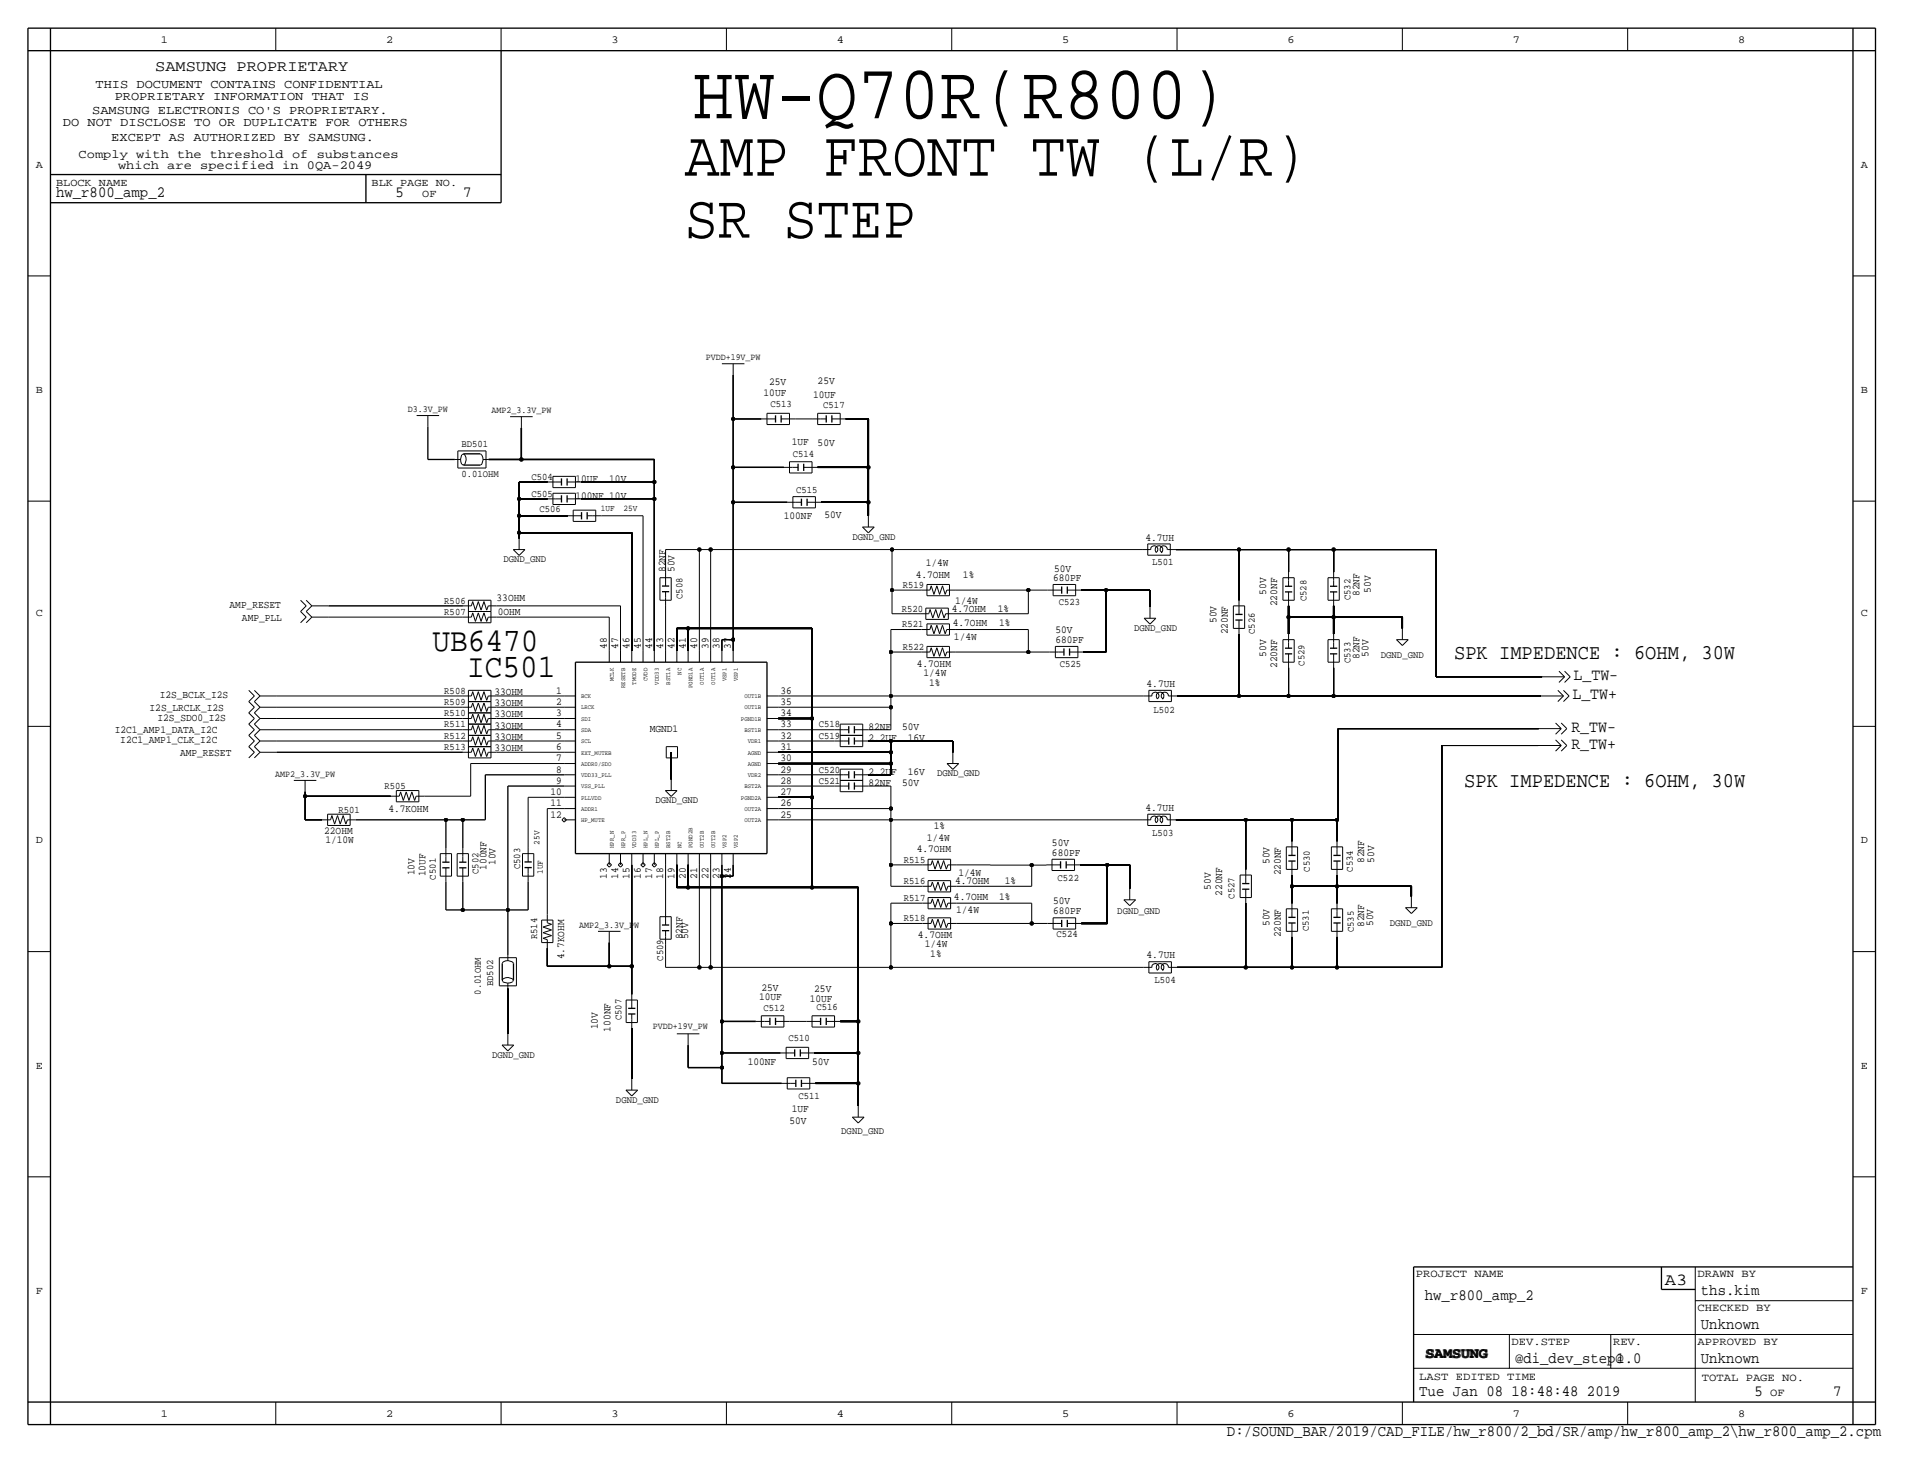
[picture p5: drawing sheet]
<svg xmlns="http://www.w3.org/2000/svg" width="433mm" height="330mm" viewBox="0 0 433 330" stroke-linecap="round" stroke-linejoin="round" font-family="sans-serif">
<!-- layer: Nets -->
<g fill="none" stroke="#000" stroke-width=".3">
<path d="M96.5 96.3v7.3zM117.6 96.5v7.1zM165.3 94.5h6.4zM165.3 84.6v9.9zM165.3 94.5v10.9zM190.7 94.5h5.1zM195.8 94.5v10.9zM96.5 103.6h6.1zM110.2 103.6h7.4zM117 108.7h6.4zM117 108.7v3.8zM117 112.5h6.4z"/>
<path d="M117 112.5v3.8zM117 116.3h11zM117 116.3v3.8zM117.6 103.6h29.9zM131 112.5h16.5zM131 108.7h16.5zM147.5 112.5v34.3zM147.5 108.7v3.8zM147.5 103.6v5.1zM165.3 105.4h11.4zM165.3 105.4v7.9zM165.3 113.3h12.2z"/>
<path d="M165.3 113.3v31zM184.4 105.4h11.4zM185.1 113.3h10.7zM195.8 113.3v3zM195.8 105.4v7.9zM117 120.1v1.3zM117 120.1h25.4zM142.4 120.1v26.7zM243.8 133.1h5.6zM249.4 133.1v14zM249.4 133.1h9.9zM259.3 133.1v3.8z"/>
<path d="M290.5 139.2v3.8zM290.5 136.7v2.5zM290.5 139.2h10.2zM300.7 139.2v3.8zM300.7 136.7v2.5zM300.7 139.2h15.5zM316.2 139.2v2.5zM152.6 141.7v5.1zM152.6 141.7h2.5zM155.1 141.7v5.1zM155.1 141.7h28zM162.8 144.3v2.5z"/>
<path d="M162.8 144.3h2.5zM165.3 144.3v2.5zM183.1 141.7v20.4zM244.3 147.1h5.1zM68.8 178.6v1zM68.8 179.6h19.3zM68.8 179.6v5.3zM109.4 174.8h17.8zM109.4 174.8v10.1zM114.5 177.3h12.7zM114.5 177.3v27.9zM151.3 169.7v6.1z"/>
<path d="M175.5 179.8h7.6zM175.5 162.1h7.6zM175.5 169.7h25.4zM175.5 172.2h25.4zM183.1 179.8v20.4zM183.1 162.1v17.7zM195.8 174.8h5.1zM195.8 167.1h5.1zM200.9 167.1h13.9zM200.9 167.1v2.6zM200.9 172.2v2.6zM200.9 169.7v2.5z"/>
<path d="M214.8 167.1v2.6zM68.8 184.9h3.8zM80.2 184.9h20.3zM100.5 198.9v6.3zM100.5 184.9v6.4zM100.5 184.9h3.8zM104.3 198.9v6.3zM104.3 184.9v6.4zM104.3 184.9h5.1zM119.1 198.9v6.3zM142.4 195.1v22.8zM152.6 195.1v5.1z"/>
<path d="M155.1 195.1v5.1zM162.8 197.6v32.8zM162.8 195.1v2.5zM162.8 197.6h2.5zM165.3 195.1v2.5zM243.5 195.1h6.1zM249.6 195.1v13.2zM249.6 195.1h5.1zM254.7 195.1v5.3zM291.3 199.9v3.8zM291.3 197.4v2.5zM291.3 199.9h10.1z"/>
<path d="M301.4 199.9v3.8zM301.4 197.4v2.5zM301.4 199.9h16.8zM318.2 199.9v2.3zM100.5 205.2h3.8zM104.3 205.2h10.2zM114.5 205.2v10.2zM114.5 205.2h4.6zM123.4 213.9v4zM123.4 217.9h14zM137.4 212.6v5.3zM137.4 217.9h5z"/>
<path d="M142.4 217.9v6.4zM152.6 200.2h2.5zM155.1 200.2h28zM183.1 200.2h10.4zM193.5 200.2v30.2zM243.8 208.3h5.8zM114.5 223v10.2zM142.4 231.9v11.4zM155.1 235.7v5.1zM162.8 237.5v3.3zM162.8 237.5h13.2zM162.8 230.4v7.1z"/>
<path d="M162.8 230.4h7.6zM183.6 237.5h9.9zM189.4 230.4h4.1zM193.5 237.5v6.8zM193.5 230.4v7.1zM155.1 240.8h7.7zM162.8 244.3h13.4zM162.8 240.8v3.5zM183.8 244.3h9.7zM193.5 244.3v5.1z"/>
</g>
<g fill="none" stroke="#000" stroke-width=".23">
<path d="M179.3 94.5h3.8zM135.6 116.3h9.4zM145 116.3v30.5zM74.1 136.7h30.2zM74.1 139.2h30.2zM112 136.7h27.9zM112 139.2h25.4zM137.4 139.2v7.6zM139.9 136.7v10.1zM150.1 124v5zM150.1 124h7.6zM150.1 136.7v10.1z"/>
<path d="M157.7 124v22.8zM157.7 124h2.5zM160.2 124v22.8zM160.2 124h40.9zM201.1 124h56.4zM201.1 124v9.1zM201.1 133.1h6.6zM201.1 133.1v5.3zM201.1 138.4h6.4zM215.1 138.4h16.8zM215.3 133.1h16.6zM231.9 133.1v5.3z"/>
<path d="M231.9 133.1h4.3zM265.1 124h14.2zM279.3 124v11.4zM279.3 124h11.2zM290.5 124v5zM290.5 124h10.2zM300.7 124v5zM300.7 124h23.1zM323.8 124v28.7zM62.4 159.5h41.9zM62.4 157h41.9zM112 157h15.2z"/>
<path d="M112 159.5h15.2zM175.5 157h25.4zM175.5 159.5h25.4zM200.9 142h6.8zM200.9 142v5.1zM200.9 147.1h6.8zM200.9 147.1v9.9zM200.9 157h56.9zM200.9 159.5v5.1zM200.9 157v2.5zM214.4 147.1h.1M215.3 147.1h16.6z"/>
<path d="M215.3 142h16.6zM231.9 147.1h4.8zM231.9 142v5.1zM265.4 157h13.9zM279.3 143v14zM279.3 157h11.2zM290.5 150.6v6.4zM290.5 157h10.2zM300.7 150.6v6.4zM300.7 157h46.7zM323.8 152.7h23.9zM62.4 169.7h41.9z"/>
<path d="M62.4 167.1h41.9zM62.4 164.6h41.9zM62.4 162.1h41.9zM95.7 179.6h10.4zM106.1 172.2v7.4zM106.1 172.2h21.1zM112 169.7h15.2zM112 162.1h15.2zM112 164.6h15.2zM112 167.1h15.2zM119.1 179.8v11.5zM119.1 179.8h8.1z"/>
<path d="M175.5 167.1h12.7zM175.5 174.8h12.7zM175.5 177.3h12.7zM175.5 164.6h12.7zM195.8 177.3h5.1zM195.8 164.6h5.1zM200.9 177.3v5.1zM301.7 164.3h45.2zM301.7 164.3v20.6zM325.1 168.1h21.8zM325.1 168.1v50.1zM123.4 182.4v23.8z"/>
<path d="M123.4 182.4h3.8zM150.1 195.1v10.4zM157.7 195.1v23.1zM160.2 195.1v23.1zM175.5 182.4h25.4zM175.5 184.9h25.4zM200.9 182.4v2.5zM200.9 184.9h56.6zM200.9 184.9v10.2zM200.9 195.1h7.1zM200.9 195.1v4.8zM200.9 199.9h7.1z"/>
<path d="M215.6 199.9h17zM215.6 195.1h7.7zM223.3 195.1h.1M223.3 195.1h9.3zM232.6 195.1v4.8zM232.6 195.1h3.3zM235.9 195.1h.1M265.1 184.9h15.8zM280.9 184.9v11.2zM280.9 184.9h10.4zM291.3 184.9v4.8zM291.3 184.9h10.1z"/>
<path d="M301.4 184.9h.3zM301.4 184.9v4.8zM150.1 213.1v5.1zM150.1 218.2h7.6zM157.7 218.2h2.5zM160.2 218.2h40.7zM200.9 218.2h56.9zM200.9 208.3v9.9zM200.9 208.3h7.1zM200.9 203.7v4.6zM200.9 203.7h7.1zM215.6 203.7h17z"/>
<path d="M215.6 208.3h17zM232.6 203.7v4.6zM232.6 208.3h3.6zM265.4 218.2h15.5zM280.9 218.2h10.4zM280.9 203.7v14.5zM291.3 211.3v6.9zM291.3 218.2h10.1zM301.4 211.3v6.9zM301.4 218.2h23.7zM178 230.4h3.8z"/>
</g>
<g fill="#000" stroke="#000" stroke-width=".23">
<circle cx="165.3" cy="94.5" r=".41"/>
<circle cx="117" cy="116.3" r=".41"/>
<circle cx="117" cy="112.5" r=".41"/>
<circle cx="117.6" cy="103.6" r=".41"/>
<circle cx="147.5" cy="112.5" r=".41"/>
<circle cx="147.5" cy="108.7" r=".41"/>
<circle cx="165.3" cy="113.3" r=".41"/>
<circle cx="165.3" cy="105.4" r=".41"/>
<circle cx="195.8" cy="105.4" r=".41"/>
<circle cx="195.8" cy="113.3" r=".41"/>
<circle cx="117" cy="120.1" r=".41"/>
<circle cx="157.7" cy="124" r=".41"/>
<circle cx="160.2" cy="124" r=".41"/>
<circle cx="201.1" cy="133.1" r=".41"/>
<circle cx="201.1" cy="124" r=".41"/>
<circle cx="231.9" cy="133.1" r=".41"/>
<circle cx="249.4" cy="133.1" r=".41"/>
<circle cx="279.3" cy="124" r=".41"/>
<circle cx="290.5" cy="139.2" r=".41"/>
<circle cx="290.5" cy="124" r=".41"/>
<circle cx="300.7" cy="139.2" r=".41"/>
<circle cx="300.7" cy="124" r=".41"/>
<circle cx="155.1" cy="141.7" r=".41"/>
<circle cx="165.3" cy="144.3" r=".41"/>
<circle cx="200.9" cy="147.1" r=".41"/>
<circle cx="200.9" cy="159.5" r=".41"/>
<circle cx="200.9" cy="157" r=".41"/>
<circle cx="231.9" cy="147.1" r=".41"/>
<circle cx="279.3" cy="157" r=".41"/>
<circle cx="290.5" cy="157" r=".41"/>
<circle cx="300.7" cy="157" r=".41"/>
<circle cx="68.8" cy="179.6" r=".41"/>
<circle cx="183.1" cy="162.1" r=".41"/>
<circle cx="183.1" cy="179.8" r=".41"/>
<circle cx="200.9" cy="169.7" r=".41"/>
<circle cx="200.9" cy="172.2" r=".41"/>
<circle cx="200.9" cy="167.1" r=".41"/>
<circle cx="100.5" cy="184.9" r=".41"/>
<circle cx="104.3" cy="184.9" r=".41"/>
<circle cx="162.8" cy="197.6" r=".41"/>
<circle cx="200.9" cy="184.9" r=".41"/>
<circle cx="200.9" cy="182.4" r=".41"/>
<circle cx="200.9" cy="195.1" r=".41"/>
<circle cx="232.6" cy="195.1" r=".41"/>
<circle cx="249.6" cy="195.1" r=".41"/>
<circle cx="280.9" cy="184.9" r=".41"/>
<circle cx="291.3" cy="199.9" r=".41"/>
<circle cx="291.3" cy="184.9" r=".41"/>
<circle cx="301.4" cy="184.9" r=".41"/>
<circle cx="301.4" cy="199.9" r=".41"/>
<circle cx="104.3" cy="205.2" r=".41"/>
<circle cx="114.5" cy="205.2" r=".41"/>
<circle cx="137.4" cy="217.9" r=".41"/>
<circle cx="142.4" cy="217.9" r=".41"/>
<circle cx="155.1" cy="200.2" r=".41"/>
<circle cx="157.7" cy="218.2" r=".41"/>
<circle cx="160.2" cy="218.2" r=".41"/>
<circle cx="183.1" cy="200.2" r=".41"/>
<circle cx="200.9" cy="218.2" r=".41"/>
<circle cx="200.9" cy="208.3" r=".41"/>
<circle cx="232.6" cy="208.3" r=".41"/>
<circle cx="280.9" cy="218.2" r=".41"/>
<circle cx="291.3" cy="218.2" r=".41"/>
<circle cx="301.4" cy="218.2" r=".41"/>
<circle cx="162.8" cy="237.5" r=".41"/>
<circle cx="162.8" cy="230.4" r=".41"/>
<circle cx="193.5" cy="230.4" r=".41"/>
<circle cx="193.5" cy="237.5" r=".41"/>
<circle cx="162.8" cy="240.8" r=".41"/>
<circle cx="193.5" cy="244.3" r=".41"/>
</g>
<!-- layer: Components -->
<g fill="none" stroke="#000" stroke-width=".23">
<path d="M93.9 93.7h5.1zM96.5 93.7v2.6zM115 94h5.1zM117.6 94v2.5zM162.8 82h5zM165.3 82v2.6zM171.7 94.5h1.9zM172.9 93.2h5.1zM172.9 95.8h5.1zM172.9 93.2v2.6zM173.6 94.5h1.3zM176.1 94.5h3.2z"/>
<path d="M178 93.2v2.6zM183.1 94.5h1.9zM184.4 93.2h5zM184.4 95.8h5zM184.4 93.2v2.6zM185 94.5h1.3zM187.6 94.5h3.1zM189.4 93.2v2.6zM102.6 103.6h1.2zM103.2 105.6h6.4zM103.2 101.7h6.4zM103.2 101.7v3.9z"/>
<path d="M104.2 102.6l.3-.2a1.62 1.62 0 0 1 .2 2.4h-.4a1.82 1.82 0 0 1-.1-2.2zM108.3 102.4a1.54 1.54 0 0 1 0 2.5M108.9 103.6h1.3zM109.6 101.7v3.9zM123.4 108.7h1.9zM123.4 112.5h1.9zM124.7 107.4h5zM124.7 110h5zM124.7 107.4v2.6zM124.7 111.3h5zM124.7 113.8h5zM124.7 111.3v2.5z"/>
<path d="M125.3 108.7h1.3zM125.3 112.5h1.3zM127.9 108.7h3.1zM127.9 112.5h3.1zM128 116.3h3.1zM129.2 115.1h5.1zM129.2 115.1v2.5zM129.2 117.6h5.1zM129.7 107.4v2.6zM129.7 111.3v2.5zM132.4 116.3h1.3zM133.7 116.3h1.9z"/>
<path d="M134.3 115.1v2.5zM176.7 105.4h2zM177.5 113.3h1.9zM178 104.1h5.1zM178 106.7h5.1zM178 104.1v2.6zM178.7 105.4h1.2zM178.8 112h5zM178.8 114.6h5zM178.8 112v2.6zM179.4 113.3h1.3zM181.2 105.4h3.2z"/>
<path d="M182 113.3h3.1zM183.1 104.1v2.6zM183.8 112v2.6zM194.5 118.9h2.6zM194.5 118.9l1.3 1.3zM195.8 116.3v2.6zM67.8 135.4l1.2 1.3zM67.8 137.9l1.2 1.3zM69 135.4l1.3 1.3zM69 136.7l-1.2 1.2zM69 137.9l1.3 1.3zM69 139.2l-1.2 1.3z"/>
<path d="M70.3 136.7h3.8zM70.3 136.7l-1.3 1.2zM70.3 139.2h3.8zM70.3 139.2l-1.3 1.3zM104.3 136.7h2zM104.3 139.2h2zM105.6 135.4h5.1zM105.6 137.9h5.1zM105.6 135.4v2.5zM105.6 137.9v2.6zM106.6 135.7l.6 1.9zM106.6 135.7l-.3 1z"/>
<path d="M106.6 138.2l.6 2zM106.6 138.2l-.3 1zM107.8 135.7l.7 1.9zM107.8 135.7l-.6 1.9zM107.8 138.2l.7 2zM107.8 138.2l-.6 2zM109.1 135.7l.6 1.9zM109.1 135.7l-.6 1.9zM109.1 138.2l.6 2zM109.1 138.2l-.6 2zM110.1 136.7h1.9zM110.1 136.7l-.4 .9z"/>
<path d="M110.1 139.2h1.9zM110.1 139.2l-.4 1zM110.7 135.4v2.5zM110.7 137.9v2.6zM115.7 124h2.7zM115.7 124l1.3 1.3zM117 121.4v2.6zM118.4 124l-1.4 1.3zM148.8 130.3v5.1zM148.8 130.3h2.5zM148.8 135.4h2.5zM150.1 129v3.2z"/>
<path d="M150.1 134.7v2zM150.1 133.5v1.2zM151.3 130.3v5.1zM195.8 120.2l1.3-1.3zM207.5 138.4h1.9zM207.7 133.1h2zM208.7 137.2h5.1zM208.7 139.7h5.1zM208.7 137.2v2.5zM209 131.8h5.1zM209 134.4h5.1zM209 131.8v2.6z"/>
<path d="M209.7 137.5l.6 1.9zM209.7 137.5l-.3 .9zM210 132.1l.6 2zM210 132.1l-.3 1zM211 137.5l.6 1.9zM211 137.5l-.7 1.9zM211.2 132.1l.6 2zM211.2 132.1l-.6 2zM212.2 137.5l.7 1.9zM212.2 137.5l-.6 1.9zM212.5 132.1l.6 2zM212.5 132.1l-.7 2z"/>
<path d="M213.2 138.4h1.9zM213.2 138.4l-.3 1zM213.5 133.1h1.8zM213.5 133.1l-.4 1zM213.8 137.2v2.5zM214.1 131.8v2.6zM236.2 133.1h1.9zM237.4 131.8h5.1zM237.4 134.4h5.1zM237.4 131.8v2.6zM238.1 133.1h1.3zM240.6 133.1h3.2z"/>
<path d="M242.5 131.8v2.6zM257.5 124h1.9zM258 139.4h2.6zM258 139.4l1.3 1.4zM258.8 122.7h5.1zM258.8 122.7v2.5zM258.8 125.2h5.1zM259.3 136.9v2.5zM259.4 124a.81 .81 0 0 1 1.2-.8 .81 .81 0 0 1 .1 1.4 .89 .89 0 0 1 0-1.2 .89 .89 0 0 1 1.2 0 .89 .89 0 0 1 0 1.2 .81 .81 0 0 1 .1-1.4 .81 .81 0 0 1 1.1 .8M263.2 124h1.9zM263.9 122.7v2.5zM278.1 136.7v5z"/>
<path d="M278.1 136.7h2.5zM279.3 139.9v3.1zM279.3 135.4v1.9zM279.3 137.3v1.3zM280.6 136.7v5zM289.3 130.3v5.1zM289.3 135.4h2.5zM289.3 130.3h2.5zM290.5 133.5v3.2zM290.5 129v2zM290.5 131v1.2zM291.8 130.3v5.1z"/>
<path d="M299.4 130.3v5.1zM299.4 135.4h2.6zM299.4 130.3h2.6zM300.7 133.5v3.2zM300.7 129v2zM300.7 131v1.2zM302 130.3v5.1zM56.1 158.2l1.3-1.2zM56.1 155.7l1.3 1.3zM56.1 158.2l1.3 1.3zM57.4 155.7l1.2 1.3zM57.4 158.2l1.2-1.2z"/>
<path d="M57.4 158.2l1.2 1.3zM57.4 159.5l-1.3 1.3zM58.6 157h3.8zM58.6 159.5h3.8zM58.6 159.5l-1.2 1.3zM104.3 157h2zM104.3 159.5h2zM105.6 140.5h5.1zM105.6 155.7h5.1zM105.6 158.2h5.1zM105.6 155.7v2.5zM105.6 158.2v2.6z"/>
<path d="M106.6 156l.6 1.9zM106.6 156l-.3 1zM106.6 158.5l.6 2zM106.6 158.5l-.3 1zM107.8 156l.7 1.9zM107.8 156l-.6 1.9zM107.8 158.5l.7 2zM107.8 158.5l-.6 2zM109.1 156l.6 1.9zM109.1 156l-.6 1.9zM109.1 158.5l.6 2zM109.1 158.5l-.6 2z"/>
<path d="M110.1 157h1.9zM110.1 157l-.4 .9zM110.1 159.5h1.9zM110.1 159.5l-.4 1zM110.7 155.7v2.5zM110.7 158.2v2.6zM127.2 159.5h2.5zM127.2 157h2.5zM137.4 146.8v2.6zM139.9 146.8v2.6zM142.4 146.8v2.6zM145 146.8v2.6z"/>
<path d="M147.5 146.8v2.6zM150.1 146.8v2.6zM152.6 146.8v2.6zM155.1 146.8v2.6zM157.7 146.8v2.6zM160.2 146.8v2.6zM162.8 146.8v2.6zM165.3 146.8v2.6zM172.9 157h2.6zM172.9 159.5h2.6zM207.7 142h2zM207.7 147.1h2z"/>
<path d="M209 140.7h5.1zM209 143.3h5.1zM209 140.7v2.6zM209 145.8h5.1zM209 148.3h5.1zM209 145.8v2.5zM210 141l.6 2zM210 141l-.3 1zM210 146.1l.6 1.9zM210 146.1l-.3 1zM211.2 141l.6 2zM211.2 141l-.6 2z"/>
<path d="M211.2 146.1l.6 1.9zM211.2 146.1l-.6 1.9zM212.5 141l.6 2zM212.5 141l-.7 2zM212.5 146.1l.6 1.9zM212.5 146.1l-.7 1.9zM213.5 142h1.8zM213.5 142l-.4 1zM213.5 147.1h1.8zM213.5 147.1l-.4 .9zM214.1 140.7v2.6zM214.1 145.8v2.5z"/>
<path d="M236.7 147.1h1.9zM237.9 145.8h5.1zM237.9 148.3h5.1zM237.9 145.8v2.5zM238.6 147.1h1.3zM241.1 147.1h3.2zM243 145.8v2.5zM257.8 157h1.9zM259 155.7h5.1zM259 155.7v2.5zM259 158.2h5.1zM259.3 140.8l1.3-1.4z"/>
<path d="M259.7 157a.81 .81 0 0 1 1.2-.8 .81 .81 0 0 1 0 1.4 .89 .89 0 0 1 0-1.2 .89 .89 0 0 1 1.3 0 .89 .89 0 0 1 0 1.2 .81 .81 0 0 1 0-1.4 .81 .81 0 0 1 1.2 .8M263.5 157h1.9zM264.1 155.7v2.5zM278.1 141.7h2.5zM289.3 144.3v5.1zM289.3 149.4h2.5zM289.3 144.3h2.5zM290.5 147.5v3.1zM290.5 143v1.9zM290.5 144.9v1.3zM291.8 144.3v5.1zM299.4 144.3v5.1z"/>
<path d="M299.4 149.4h2.6zM299.4 144.3h2.6zM300.7 147.5v3.1zM300.7 143v1.9zM300.7 144.9v1.3zM302 144.3v5.1zM314.9 144.3h2.6zM314.9 144.3l1.3 1.3zM316.2 141.7v2.6zM316.2 145.6l1.3-1.3zM347.4 157h5.1zM347.7 152.7h5.1z"/>
<path d="M351.2 155.7l1.3 1.3zM351.2 158.2l1.3-1.2zM351.5 151.4l1.3 1.3zM352.5 155.7l1.3 1.3zM352.8 152.7l-1.3 1.2zM352.8 151.4l1.2 1.3zM352.8 153.9l1.2-1.2zM353.8 157l-1.3 1.2zM56.1 170.9l1.3-1.2zM56.1 168.4l1.3 1.3zM56.1 168.4l1.3-1.3zM56.1 165.9l1.3 1.2z"/>
<path d="M56.1 163.3l1.3 1.3zM56.1 160.8l1.3 1.3zM57.4 168.4l1.2 1.3zM57.4 170.9l1.2-1.2zM57.4 165.9l1.2 1.2zM57.4 168.4l1.2-1.3zM57.4 163.3l1.2 1.3zM57.4 164.6l-1.3 1.3zM57.4 160.8l1.2 1.3zM57.4 162.1l-1.3 1.2zM58.6 169.7h3.8zM58.6 167.1h3.8z"/>
<path d="M58.6 164.6h3.8zM58.6 164.6l-1.2 1.3zM58.6 162.1h3.8zM58.6 162.1l-1.2 1.2zM66.2 176h5.1zM68.8 176v2.6zM88.1 179.6h1.9zM89.4 178.3h5zM89.4 178.3v2.5zM90.3 178.6l.6 1.9zM90.3 178.6l-.3 1zM91.6 178.6l.6 1.9z"/>
<path d="M91.6 178.6l-.7 1.9zM92.9 178.6l.6 1.9zM92.9 178.6l-.7 1.9zM93.8 179.6h1.9zM93.8 179.6l-.3 .9zM94.4 178.3v2.5zM104.3 169.7h2zM104.3 162.1h2zM104.3 167.1h2zM104.3 164.6h2zM105.6 168.4h5.1zM105.6 170.9h5.1z"/>
<path d="M105.6 168.4v2.5zM105.6 160.8h5.1zM105.6 163.3h5.1zM105.6 160.8v2.5zM105.6 165.9h5.1zM105.6 165.9v2.5zM105.6 163.3v2.6zM106.6 168.7l.6 1.9zM106.6 168.7l-.3 1zM106.6 161.1l.6 1.9zM106.6 161.1l-.3 1zM106.6 166.2l.6 1.9z"/>
<path d="M106.6 166.2l-.3 .9zM106.6 163.6l.6 2zM106.6 163.6l-.3 1zM107.8 168.7l.7 1.9zM107.8 168.7l-.6 1.9zM107.8 161.1l.7 1.9zM107.8 161.1l-.6 1.9zM107.8 166.2l.7 1.9zM107.8 166.2l-.6 1.9zM107.8 163.6l.7 2zM107.8 163.6l-.6 2zM109.1 168.7l.6 1.9z"/>
<path d="M109.1 168.7l-.6 1.9zM109.1 161.1l.6 1.9zM109.1 161.1l-.6 1.9zM109.1 166.2l.6 1.9zM109.1 166.2l-.6 1.9zM109.1 163.6l.6 2zM109.1 163.6l-.6 2zM110.1 169.7h1.9zM110.1 169.7l-.4 .9zM110.1 162.1h1.9zM110.1 162.1l-.4 .9zM110.1 167.1h1.9z"/>
<path d="M110.1 167.1l-.4 1zM110.1 164.6h1.9zM110.1 164.6l-.4 1zM110.7 168.4v2.5zM110.7 160.8v2.5zM110.7 165.9v2.5zM110.7 163.3v2.6zM127.2 169.7h2.5zM127.2 167.1h2.5zM127.2 164.6h2.5zM127.2 162.1h2.5zM127.2 179.8h2.5z"/>
<path d="M127.2 177.3h2.5zM127.2 174.8h2.5zM127.2 172.2h2.5zM150 178.3h2.7zM150 178.3l1.3 1.3zM150.2 170.9h2.6zM150.2 168.4v2.5zM150.2 168.4h2.6zM151.3 175.8v2.5zM152.7 178.3l-1.4 1.3zM152.8 168.4v2.5zM172.9 167.1h2.6z"/>
<path d="M172.9 169.7h2.6zM172.9 172.2h2.6zM172.9 174.8h2.6zM172.9 177.3h2.6zM172.9 179.8h2.6zM172.9 162.1h2.6zM172.9 164.6h2.6zM188.2 177.3h1.9zM188.2 174.8h1.9zM188.2 167.1h1.9zM188.2 164.6h1.9zM189.4 176h5.1z"/>
<path d="M189.4 178.6h5.1zM189.4 176v2.6zM189.4 173.5h5.1zM189.4 173.5v2.5zM189.4 165.9h5.1zM189.4 168.4h5.1zM189.4 165.9v2.5zM189.4 163.3h5.1zM189.4 163.3v2.6zM190.1 177.3h1.3zM190.1 174.8h1.3zM190.1 167.1h1.3z"/>
<path d="M190.1 164.6h1.3zM192.6 177.3h3.2zM192.6 174.8h3.2zM192.6 167.1h3.2zM192.6 164.6h3.2zM194.5 176v2.6zM194.5 173.5v2.5zM194.5 165.9v2.5zM194.5 163.3v2.6zM213.5 172.2h2.7zM213.5 172.2l1.3 1.3zM214.8 169.7v2.5z"/>
<path d="M216.2 172.2l-1.4 1.3zM346.9 168.1h5.1zM346.9 164.3h5.1zM350.7 166.9l1.3 1.2zM350.7 169.4l1.3-1.3zM350.7 163.1l1.3 1.2zM350.7 165.6l1.3-1.3zM352 166.9l1.3 1.2zM352 169.4l1.3-1.3zM352 163.1l1.3 1.2zM352 165.6l1.3-1.3zM72.6 184.9h1.9z"/>
<path d="M73.9 183.6h5zM73.9 186.2h5zM73.9 183.6v2.6zM74.8 183.9l.6 2zM74.8 183.9l-.3 1zM76.1 183.9l.6 2zM76.1 183.9l-.7 2zM77.4 183.9l.6 2zM77.4 183.9l-.7 2zM78.3 184.9h1.9zM78.3 184.9l-.3 1zM78.9 183.6v2.6z"/>
<path d="M89.4 180.8h5zM99.3 192.5v5.1zM99.3 197.6h2.5zM99.3 192.5h2.5zM100.5 195.7v3.2zM100.5 191.3v1.9zM100.5 193.2v1.3zM101.8 192.5v5.1zM103.1 192.5v5.1zM103.1 197.6h2.5zM103.1 192.5h2.5zM104.3 195.7v3.2z"/>
<path d="M104.3 191.3v1.9zM104.3 193.2v1.3zM105.6 192.5v5.1zM117.8 192.5v5.1zM117.8 192.5h2.5zM117.8 197.6h2.5zM119.1 191.3v3.1zM119.1 197v1.9zM119.1 195.7v1.3zM120.3 192.5v5.1zM126.7 184.9l.5-.5zM126.7 184.9l.5 .5z"/>
<path d="M127.2 184.9h2.5zM127.2 182.4h2.5zM127.2 184.4l.5 .5zM127.7 184.9l-.5 .5zM136.9 195.1l.5-.5zM136.9 195.1l.5 .5zM137.4 192.5v2.6zM137.4 194.6l.5 .5zM137.9 195.1l-.5 .5zM139.4 195.1l.5-.5zM139.4 195.1l.5 .5zM139.9 192.5v2.6z"/>
<path d="M139.9 194.6l.5 .5zM140.4 195.1l-.5 .5zM142.4 192.5v2.6zM144.5 195.1l.5-.5zM144.5 195.1l.5 .5zM145 192.5v2.6zM145 194.6l.5 .5zM145.5 195.1l-.5 .5zM147 195.1l.5-.5zM147 195.1l.5 .5zM147.5 192.5v2.6zM147.5 194.6l.5 .5z"/>
<path d="M148 195.1l-.5 .5zM150.1 192.5v2.6zM152.6 192.5v2.6zM155.1 192.5v2.6zM157.7 192.5v2.6zM160.2 192.5v2.6zM162.8 192.5v2.6zM165.3 192.5v2.6zM172.9 184.9h2.6zM172.9 182.4h2.6zM208 195.1h1.9zM208 199.9h1.9z"/>
<path d="M209.2 193.8h5.1zM209.2 196.3h5.1zM209.2 193.8v2.5zM209.2 198.6h5.1zM209.2 198.6v2.6zM210.2 194.1l.6 1.9zM210.2 194.1l-.3 1zM210.2 198.9l.6 2zM210.2 198.9l-.3 1zM211.5 194.1l.6 1.9zM211.5 194.1l-.7 1.9zM211.5 198.9l.6 2z"/>
<path d="M211.5 198.9l-.7 2zM212.8 194.1l.6 1.9zM212.8 194.1l-.7 1.9zM212.8 198.9l.6 2zM212.8 198.9l-.7 2zM213.7 195.1h1.9zM213.7 195.1l-.3 .9zM213.7 199.9h1.9zM213.7 199.9l-.3 1zM214.3 193.8v2.5zM214.3 198.6v2.6zM235.9 195.1h1.9z"/>
<path d="M237.2 193.8h5.1zM237.2 196.3h5.1zM237.2 193.8v2.5zM237.8 195.1h1.3zM240.4 195.1h3.1zM242.3 193.8v2.5zM257.5 184.9h1.9zM258.8 183.6h5.1zM258.8 183.6v2.6zM258.8 186.2h5.1zM259.4 185a.81 .81 0 0 1 1.2-.9 .81 .81 0 0 1 .1 1.5 .89 .89 0 0 1 0-1.3 .89 .89 0 0 1 1.2 0 .89 .89 0 0 1 0 1.3 .81 .81 0 0 1 .1-1.5 .81 .81 0 0 1 1.1 .9M263.2 184.9h1.9z"/>
<path d="M263.9 183.6v2.6zM279.6 197.4v5zM279.6 197.4h2.5zM280.9 196.1v1.9zM280.9 198v1.3zM282.1 197.4v5zM290 191v5.1zM290 196.1h2.6zM290 191h2.6zM291.3 194.2v3.2zM291.3 189.7v2zM291.3 191.7v1.2z"/>
<path d="M292.6 191v5.1zM300.2 191v5.1zM300.2 196.1h2.5zM300.2 191h2.5zM301.4 194.2v3.2zM301.4 189.7v2zM301.4 191.7v1.2zM302.7 191v5.1zM112.6 216h3.8zM112.6 216v6.4zM113.3 217.3a1.54 1.54 0 0 1 2.4 0M114.5 215.4v1.3z"/>
<path d="M116.4 216v6.4zM122.1 207.5v5.1zM122.1 207.5h2.6zM122.1 212.6h2.6zM122.4 209.1l2-.6zM122.4 209.1l2 .7zM122.4 210.4l2-.6zM122.4 210.4l2 .6zM122.4 211.6l2-.6zM122.4 211.6l1 .3zM123.4 206.2v1.9zM123.4 211.9v2z"/>
<path d="M123.4 208.1l1 .4zM124.7 207.5v5.1zM134.8 210.1h5.1zM137.4 210.1v2.5zM148.8 206.8v5zM148.8 206.8h2.5zM148.8 211.8h2.5zM150.1 205.5v3.1zM150.1 211.2v1.9zM150.1 209.9v1.3zM151.3 206.8v5zM208 203.7h1.9z"/>
<path d="M208 208.3h1.9zM209.2 201.2h5.1zM209.2 202.4h5.1zM209.2 205h5.1zM209.2 202.4v2.6zM209.2 207h5.1zM209.2 209.6h5.1zM209.2 207v2.6zM210.2 202.7l.6 2zM210.2 202.7l-.3 1zM210.2 207.3l.6 1.9zM210.2 207.3l-.3 1z"/>
<path d="M211.5 202.7l.6 2zM211.5 202.7l-.7 2zM211.5 207.3l.6 1.9zM211.5 207.3l-.7 1.9zM212.8 202.7l.6 2zM212.8 202.7l-.7 2zM212.8 207.3l.6 1.9zM212.8 207.3l-.7 1.9zM213.7 203.7h1.9zM213.7 203.7l-.3 1zM213.7 208.3h1.9zM213.7 208.3l-.3 .9z"/>
<path d="M214.3 202.4v2.6zM214.3 207v2.6zM236.2 208.3h1.9zM237.4 207h5.1zM237.4 209.6h5.1zM237.4 207v2.6zM238.1 208.3h1.3zM240.6 208.3h3.2zM242.5 207v2.6zM253.4 202.9h2.6zM253.4 202.9l1.3 1.4zM254.7 200.4v2.5z"/>
<path d="M254.7 204.3l1.3-1.4zM257.8 218.2h1.9zM259 216.9h5.1zM259 216.9v2.6zM259 219.5h5.1zM259.7 218.2a.81 .81 0 0 1 1.2-.8 .81 .81 0 0 1 0 1.4 .89 .89 0 0 1 0-1.2 .89 .89 0 0 1 1.3 0 .89 .89 0 0 1 0 1.2 .81 .81 0 0 1 0-1.4 .81 .81 0 0 1 1.2 .8M263.5 218.2h1.9zM264.1 216.9v2.6zM279.6 202.4h2.5zM280.9 200.6v3.1zM290 205v5.1zM290 210.1h2.6z"/>
<path d="M290 205h2.6zM291.3 208.2v3.1zM291.3 203.7v1.9zM291.3 205.6v1.3zM292.6 205v5.1zM300.2 205v5.1zM300.2 210.1h2.5zM300.2 205h2.5zM301.4 208.2v3.1zM301.4 203.7v1.9zM301.4 205.6v1.3zM302.7 205v5.1z"/>
<path d="M316.9 204.7h2.6zM316.9 204.7l1.3 1.3zM318.2 202.2v2.5zM318.2 206l1.3-1.3zM112.6 222.4h3.8zM113.2 235.7h2.6zM113.2 235.7l1.3 1.3zM113.4 221.4l-.1-.4a1.61 1.61 0 0 1 2.4-.1l-.1 .5M113.4 221.4l.1 .1a2.19 2.19 0 0 0 2.1-.1M114.5 221.7v1.3zM114.5 233.2v2.5zM114.5 237l1.3-1.3z"/>
<path d="M141.2 225.6v5zM141.2 225.6h2.5zM141.2 230.6h2.5zM142.4 224.3v3.1zM142.4 230v1.9zM142.4 228.7v1.3zM143.7 225.6v5zM152.6 233.2h5.1zM155.1 233.2v2.5zM170.4 230.4h1.9zM171.7 229.1h5zM171.7 231.6h5z"/>
<path d="M171.7 229.1v2.5zM172.3 230.4h1.3zM174.9 230.4h3.1zM176 237.5h1.9zM176.7 229.1v2.5zM177.2 236.2h5.1zM177.2 238.8h5.1zM177.2 236.2v2.6zM177.9 237.5h1.3zM180.4 237.5h3.2zM181.8 230.4h1.9zM182.3 236.2v2.6z"/>
<path d="M183.1 229.1h5.1zM183.1 231.6h5.1zM183.1 229.1v2.5zM183.7 230.4h1.3zM186.3 230.4h3.1zM188.2 229.1v2.5zM141.1 245.9h2.7zM141.1 245.9l1.3 1.3zM142.4 243.3v2.6zM143.8 245.9l-1.4 1.3zM176.2 244.3h2zM177.5 243.1h5.1z"/>
<path d="M177.5 245.6h5.1zM177.5 243.1v2.5zM178.2 244.3h1.2zM180.7 244.3h3.1zM182.6 243.1v2.5zM192.2 252h2.6zM192.2 252l1.3 1.3zM193.5 249.4v2.6zM193.5 253.3l1.3-1.3z"/>
</g>
<g fill="none" stroke="#000" stroke-width=".3">
<path d="M174.9 93.7v1.6zM176.1 93.7v1.6zM186.3 93.7v1.6zM187.6 93.7v1.6zM104.5 102.4h3.8zM104.5 104.9h3.8zM126.6 107.9v1.6zM126.6 111.7v1.6zM127.9 107.9v1.6zM127.9 111.7v1.6zM131.1 115.5v1.6zM132.4 115.5v1.6z"/>
<path d="M179.9 104.6v1.6zM180.7 112.5v1.6zM181.2 104.6v1.6zM182 112.5v1.6zM149.3 132.2h1.6zM149.3 133.5h1.6zM239.4 132.3v1.6zM240.6 132.3v1.6zM278.5 139.9h1.7zM278.5 138.6h1.7zM289.7 133.5h1.6zM289.7 132.2h1.6z"/>
<path d="M299.9 133.5h1.6zM299.9 132.2h1.6zM129.7 149.4h43.2zM129.7 149.4v43.1zM172.9 149.4v43.1zM239.9 146.3v1.6zM241.1 146.3v1.6zM289.7 147.5h1.6zM289.7 146.2h1.6zM299.9 147.5h1.6zM299.9 146.2h1.6zM191.4 176.5v1.6z"/>
<path d="M191.4 173.9v1.7zM191.4 166.3v1.6zM191.4 163.8v1.6zM192.6 176.5v1.6zM192.6 173.9v1.7zM192.6 166.3v1.6zM192.6 163.8v1.6zM99.7 195.7h1.6zM99.7 194.5h1.6zM103.5 195.7h1.7zM103.5 194.5h1.7zM118.3 194.4h1.6z"/>
<path d="M118.3 195.7h1.6zM129.7 192.5h43.2zM239.1 194.3v1.6zM240.4 194.3v1.6zM280.1 199.3h1.6zM290.5 194.2h1.6zM290.5 192.9h1.6zM300.6 194.2h1.7zM300.6 192.9h1.7zM113.2 217.3v3.8zM115.8 217.3v3.8zM149.3 208.6h1.6z"/>
<path d="M149.3 209.9h1.6zM239.4 207.5v1.6zM240.6 207.5v1.6zM280.1 200.6h1.6zM290.5 208.2h1.6zM290.5 206.9h1.6zM300.6 208.2h1.7zM300.6 206.9h1.7zM141.6 227.4h1.7zM141.6 228.7h1.7zM173.6 229.6v1.6zM174.9 229.6v1.6z"/>
<path d="M179.2 236.7v1.6zM180.4 236.7v1.6zM185 229.6v1.6zM186.3 229.6v1.6zM179.4 243.5v1.7zM180.7 243.5v1.7z"/>
</g>
<!-- layer: Page Border and Title Block -->
<g fill="none" stroke="#000" stroke-width=".23">
<path d="M62.2 6.4v5zM113 6.4v5zM163.8 6.4v5zM214.6 6.4v5zM265.4 6.4v5zM316.2 6.4v5zM367 6.4v5zM6.3 62.2h5.1zM417.8 62.2h5.1zM6.3 113h5.1zM417.8 113h5.1zM6.3 163.8h5.1z"/>
<path d="M417.8 163.8h5.1zM6.3 214.6h5.1zM417.8 214.6h5.1zM6.3 265.4h5.1zM417.8 265.4h5.1zM382.2 285.8v30.4zM382.2 293.4h35.6zM62.2 316.2v5.1zM113 316.2v5.1zM163.8 316.2v5.1zM214.6 316.2v5.1zM265.4 316.2v5.1z"/>
<path d="M316.2 316.2v5.1zM318.7 308.6h99.1zM318.7 301h99.1zM340.3 301v7.6zM363.2 301v7.6zM367 316.2v5.1z"/>
</g>
<g fill="none" stroke="#000" stroke-width=".3">
<path d="M6.3 6.4h416.6zM6.3 6.4v314.9zM6.3 11.4h416.6zM11.4 6.4v314.9zM113 11.4v34.3zM417.8 6.4v314.9zM422.9 6.4v314.9zM11.4 39.4h101.6zM82.5 39.4v6.3zM11.4 45.7h101.6zM318.7 285.8v30.4zM318.7 285.8h99.1z"/>
<path d="M374.6 285.8v5zM374.6 290.8h7.6zM6.3 316.2h416.6zM6.3 321.3h416.6z"/>
</g>
<text font-size="17.4" x="156.2" y="26.7">HW-Q70R(R800)</text>
<text font-size="14.6" x="154.4" y="39.6">AMP FRONT TW (L/R)</text>
<text font-size="13.9" x="154.4" y="53.6">SR STEP</text>
<g font-size="7.4">
<text x="97.5" y="146.8">UB6470</text>
<text x="105.3" y="152.7">IC501</text>
</g>
<g font-size="4.7">
<text x="327.9" y="148.6">SPK IMPEDENCE : 6OHM, 30W</text>
<text x="330.1" y="177.5">SPK IMPEDENCE : 6OHM, 30W</text>
</g>
<g font-size="3.8">
<text x="354.8" y="153.4">L_TW-</text>
<text x="354.5" y="157.7">L_TW+</text>
<text x="354.3" y="165.1">R_TW-</text>
<text x="354.3" y="168.9">R_TW+</text>
<text x="375.4" y="289.8">A3</text>
</g>
<g font-size="3.5">
<text x="35" y="16">SAMSUNG PROPRIETARY</text>
<text x="12.6" y="44.5">hw_r800_amp_2</text>
<text x="89.2" y="44.5">5</text>
<text x="104.4" y="44.5">7</text>
<text x="321.3" y="293.1">hw_r800_amp_2</text>
<text x="383.5" y="292.1">ths.kim</text>
<text x="383.5" y="299.7">Unknown</text>
<text x="341.6" y="307.3">@di_dev_step@</text>
<text x="364.4" y="307.3">1.0</text>
<text x="383.5" y="307.3">Unknown</text>
<text x="320" y="315">Tue Jan 08 18:48:48 2019</text>
<text x="395.6" y="315">5</text>
<text x="413.3" y="315">7</text>
<text x="276.6" y="323.9">D:/SOUND_BAR/2019/CAD_FILE/hw_r800/2_bd/SR/amp/hw_r800_amp_2\hw_r800_amp_2.cpm</text>
</g>
<text font-size="3" x="321.3" y="306.3">SAMSUNG</text>
<g font-size="2.8">
<text x="21.5" y="19.8">THIS DOCUMENT CONTAINS CONFIDENTIAL</text>
<text x="25.9" y="22.6">PROPRIETARY INFORMATION THAT IS</text>
<text x="14.2" y="28.4">DO NOT DISCLOSE TO OR DUPLICATE FOR OTHERS</text>
<text x="20.8" y="25.7">SAMSUNG ELECTRONIS CO'S PROPRIETARY.</text>
<text x="17.7" y="35.6">Comply with the threshold of substances</text>
<text x="25.1" y="31.8">EXCEPT AS AUTHORIZED BY SAMSUNG.</text>
<text x="26.6" y="38.1">which are specified in 0QA-2049</text>
</g>
<g font-size="2.5">
<text x="319.2" y="288">PROJECT NAME</text>
<text x="382.7" y="288">DRAWN BY</text>
<text x="382.7" y="295.7">CHECKED BY</text>
<text x="340.8" y="303.3">DEV.STEP</text>
<text x="363.7" y="303.3">REV.</text>
<text x="382.7" y="303.3">APPROVED BY</text>
<text x="320" y="311.1">LAST EDITED TIME</text>
<text x="383.7" y="311.5">TOTAL PAGE NO.</text>
<text x="399.1" y="315">OF</text>
</g>
<g font-size="2.4">
<text x="36.3" y="9.7">1</text>
<text x="87.1" y="9.7">2</text>
<text x="137.9" y="9.7">3</text>
<text x="188.7" y="9.7">4</text>
<text x="239.5" y="9.7">5</text>
<text x="290.3" y="9.7">6</text>
<text x="341.1" y="9.7">7</text>
<text x="391.9" y="9.7">8</text>
<text x="8.1" y="37.8">A</text>
<text x="12.6" y="41.9">BLOCK NAME</text>
<text x="83.8" y="41.9">BLK PAGE NO.</text>
<text x="419.6" y="37.8">A</text>
<text x="95.2" y="44.4">OF</text>
<text x="8.1" y="88.6">B</text>
<text x="172.2" y="89.4">10UF</text>
<text x="173.4" y="86.9">25V</text>
<text x="183.3" y="89.7">10UF</text>
<text x="184.4" y="86.6">25V</text>
<text x="419.6" y="88.6">B</text>
<text x="178.5" y="100.3">1UF</text>
<text x="184.4" y="100.6">50V</text>
<text x="129.7" y="108.7">10UF</text>
<text x="129.7" y="112.5">100NF 10V</text>
<text x="137.4" y="108.7">10V</text>
<text x="176.7" y="117.1">100NF</text>
<text x="185.9" y="116.8">50V</text>
<text x="258.3" y="121.9">4.7UH</text>
<text x="150.1" y="129" transform="rotate(-90 150.1 129)">82NF</text>
<text x="152.1" y="129" transform="rotate(-90 152.1 129)">50V</text>
<text x="206.5" y="130.3">4.7OHM</text>
<text x="208.7" y="127.8">1/4W</text>
<text x="217.1" y="130.3">1%</text>
<text x="237.4" y="131.1">680PF</text>
<text x="237.7" y="129">50V</text>
<text x="51.8" y="137.2">AMP_RESET</text>
<text x="112" y="135.6">33OHM</text>
<text x="214.6" y="137.9">4.7OHM</text>
<text x="215.3" y="136.1">1/4W</text>
<text x="225" y="137.9">1%</text>
<text x="285.4" y="134.2" transform="rotate(-90 285.4 134.2)">50V</text>
<text x="288" y="136.7" transform="rotate(-90 288 136.7)">220NF</text>
<text x="306.5" y="134.4" transform="rotate(-90 306.5 134.4)">82NF</text>
<text x="309.1" y="133.7" transform="rotate(-90 309.1 133.7)">50V</text>
<text x="8.1" y="138.9">C</text>
<text x="54.6" y="140">AMP_PLL</text>
<text x="112.2" y="138.7">0OHM</text>
<text x="214.8" y="141.2">4.7OHM</text>
<text x="225.2" y="141.2">1%</text>
<text x="237.9" y="142.7">50V</text>
<text x="274.3" y="140.5" transform="rotate(-90 274.3 140.5)">50V</text>
<text x="276.8" y="143.1" transform="rotate(-90 276.8 143.1)">220NF</text>
<text x="419.6" y="138.9">C</text>
<text x="136.9" y="146.3" transform="rotate(-90 136.9 146.3)">48</text>
<text x="139.4" y="146.3" transform="rotate(-90 139.4 146.3)">47</text>
<text x="141.9" y="146.3" transform="rotate(-90 141.9 146.3)">46</text>
<text x="144.5" y="146.3" transform="rotate(-90 144.5 146.3)">45</text>
<text x="147" y="146.3" transform="rotate(-90 147 146.3)">44</text>
<text x="149.6" y="146.3" transform="rotate(-90 149.6 146.3)">43</text>
<text x="152.1" y="146.3" transform="rotate(-90 152.1 146.3)">42</text>
<text x="154.6" y="146.3" transform="rotate(-90 154.6 146.3)">41</text>
<text x="157.2" y="146.3" transform="rotate(-90 157.2 146.3)">40</text>
<text x="159.7" y="146.3" transform="rotate(-90 159.7 146.3)">39</text>
<text x="162.3" y="146.3" transform="rotate(-90 162.3 146.3)">38</text>
<text x="164.8" y="146.3" transform="rotate(-90 164.8 146.3)">37</text>
<text x="215.1" y="144.3">1/4W</text>
<text x="237.9" y="145">680PF</text>
<text x="285.4" y="148.1" transform="rotate(-90 285.4 148.1)">50V</text>
<text x="306.5" y="148.7" transform="rotate(-90 306.5 148.7)">82NF</text>
<text x="308.6" y="148.1" transform="rotate(-90 308.6 148.1)">50V</text>
<text x="206.7" y="150.4">4.7OHM</text>
<text x="208.2" y="152.4">1/4W</text>
<text x="209.5" y="154.7">1%</text>
<text x="258.5" y="154.9">4.7UH</text>
<text x="288" y="150.7" transform="rotate(-90 288 150.7)">220NF</text>
<text x="33.7" y="160.3">I2S_LRCLK_I2S</text>
<text x="36" y="157.5">I2S_BCLK_I2S</text>
<text x="111.5" y="156.7">33OHM</text>
<text x="111.5" y="161.8">33OHM</text>
<text x="111.5" y="159.3">33OHM</text>
<text x="125.4" y="161.5">3</text>
<text x="125.4" y="159">2</text>
<text x="125.4" y="156.5">1</text>
<text x="176" y="156.5">36</text>
<text x="176" y="159">35</text>
<text x="176" y="161.5">34</text>
<text x="25.9" y="165.4">I2C1_AMP1_DATA_I2C</text>
<text x="27.1" y="167.6">I2C1_AMP1_CLK_I2C</text>
<text x="35.5" y="162.6">I2S_SDO0_I2S</text>
<text x="111.5" y="164.3">33OHM</text>
<text x="111.5" y="166.9">33OHM</text>
<text x="125.4" y="166.6">5</text>
<text x="125.4" y="164.1">4</text>
<text x="146.5" y="165.1">MGND1</text>
<text x="176" y="164.1">33</text>
<text x="176" y="166.6">32</text>
<text x="195.8" y="164.6">82NF</text>
<text x="195.8" y="167.1">2.2UF</text>
<text x="203.4" y="164.6">50V</text>
<text x="204.7" y="167.1">16V</text>
<text x="40.6" y="170.4">AMP_RESET</text>
<text x="111.5" y="169.4">33OHM</text>
<text x="125.4" y="171.7">7</text>
<text x="125.4" y="169.2">6</text>
<text x="176" y="169.2">31</text>
<text x="176" y="171.7">30</text>
<text x="124.1" y="179.3">10</text>
<text x="125.4" y="176.8">9</text>
<text x="125.4" y="174.2">8</text>
<text x="176" y="174.2">29</text>
<text x="176" y="176.8">28</text>
<text x="176" y="179.3">27</text>
<text x="195.8" y="174.8">2.2UF</text>
<text x="195.8" y="177.3">82NF</text>
<text x="203.4" y="177.3">50V</text>
<text x="204.7" y="174.8">16V</text>
<text x="87.6" y="183.1">4.7KOHM</text>
<text x="124.1" y="184.4">12</text>
<text x="124.1" y="181.9">11</text>
<text x="176" y="181.9">26</text>
<text x="176" y="184.4">25</text>
<text x="258.3" y="182.9">4.7UH</text>
<text x="8.1" y="190.2">D</text>
<text x="73.1" y="188.2">22OHM</text>
<text x="73.4" y="190.2">1/10W</text>
<text x="209" y="189.7">1/4W</text>
<text x="210.5" y="186.9">1%</text>
<text x="237.2" y="190.8">50V</text>
<text x="419.6" y="190.2">D</text>
<text x="93.4" y="197.4" transform="rotate(-90 93.4 197.4)">10V</text>
<text x="96" y="197.7" transform="rotate(-90 96 197.7)">10UF</text>
<text x="109.7" y="196.2" transform="rotate(-90 109.7 196.2)">100NF</text>
<text x="111.7" y="195.1" transform="rotate(-90 111.7 195.1)">10V</text>
<text x="206.7" y="192.3">4.7OHM</text>
<text x="216.1" y="197.6">1/4W</text>
<text x="237.2" y="193">680PF</text>
<text x="286.2" y="194.9" transform="rotate(-90 286.2 194.9)">50V</text>
<text x="288.7" y="197.4" transform="rotate(-90 288.7 197.4)">220NF</text>
<text x="307.5" y="194.6" transform="rotate(-90 307.5 194.6)">82NF</text>
<text x="309.8" y="194.6" transform="rotate(-90 309.8 194.6)">50V</text>
<text x="136.9" y="198.2" transform="rotate(-90 136.9 198.2)">13</text>
<text x="139.4" y="198.2" transform="rotate(-90 139.4 198.2)">14</text>
<text x="141.9" y="198.2" transform="rotate(-90 141.9 198.2)">15</text>
<text x="144.5" y="198.2" transform="rotate(-90 144.5 198.2)">16</text>
<text x="147" y="198.2" transform="rotate(-90 147 198.2)">17</text>
<text x="149.6" y="198.2" transform="rotate(-90 149.6 198.2)">18</text>
<text x="152.1" y="198.2" transform="rotate(-90 152.1 198.2)">19</text>
<text x="154.6" y="198.2" transform="rotate(-90 154.6 198.2)">20</text>
<text x="157.2" y="198.2" transform="rotate(-90 157.2 198.2)">21</text>
<text x="159.7" y="198.2" transform="rotate(-90 159.7 198.2)">22</text>
<text x="162.3" y="198.2" transform="rotate(-90 162.3 198.2)">23</text>
<text x="164.8" y="198.2" transform="rotate(-90 164.8 198.2)">24</text>
<text x="215.1" y="202.9">4.7OHM</text>
<text x="215.3" y="199.4">4.7OHM</text>
<text x="225.2" y="202.9">1%</text>
<text x="226.5" y="199.4">1%</text>
<text x="237.4" y="204">50V</text>
<text x="273" y="200.7" transform="rotate(-90 273 200.7)">50V</text>
<text x="275.5" y="202" transform="rotate(-90 275.5 202)">220NF</text>
<text x="215.6" y="206">1/4W</text>
<text x="237.4" y="206.2">680PF</text>
<text x="286.2" y="208.8" transform="rotate(-90 286.2 208.8)">50V</text>
<text x="307.5" y="209.1" transform="rotate(-90 307.5 209.1)">82NF</text>
<text x="309.6" y="208.8" transform="rotate(-90 309.6 208.8)">50V</text>
<text x="153.9" y="211.8" transform="rotate(-90 153.9 211.8)">82NF</text>
<text x="155.1" y="211.8" transform="rotate(-90 155.1 211.8)">50V</text>
<text x="207" y="211.6">4.7OHM</text>
<text x="208.5" y="213.6">1/4W</text>
<text x="209.8" y="215.9">1%</text>
<text x="288.7" y="211.4" transform="rotate(-90 288.7 211.4)">220NF</text>
<text x="127.2" y="216.4" transform="rotate(-90 127.2 216.4)">4.7KOHM</text>
<text x="258.5" y="216.2">4.7UH</text>
<text x="171.1" y="225.6">10UF</text>
<text x="171.7" y="223.5">25V</text>
<text x="182.6" y="226.1">10UF</text>
<text x="183.6" y="223.8">25V</text>
<text x="134.8" y="232.2" transform="rotate(-90 134.8 232.2)">10V</text>
<text x="137.6" y="232.7" transform="rotate(-90 137.6 232.7)">100NF</text>
<text x="8.1" y="241">E</text>
<text x="168.6" y="240.3">100NF</text>
<text x="183.1" y="240.3">50V</text>
<text x="419.6" y="241">E</text>
<text x="178.5" y="250.7">1UF</text>
<text x="178" y="253.5">50V</text>
<text x="8.1" y="291.8">F</text>
<text x="419.6" y="291.8">F</text>
<text x="36.3" y="319.5">1</text>
<text x="87.1" y="319.5">2</text>
<text x="137.9" y="319.5">3</text>
<text x="188.7" y="319.5">4</text>
<text x="239.5" y="319.5">5</text>
<text x="290.3" y="319.5">6</text>
<text x="341.1" y="319.5">7</text>
<text x="391.9" y="319.5">8</text>
</g>
<g font-size="2.3">
<text x="173.7" y="91.7">C513</text>
<text x="185.6" y="91.9">C517</text>
<text x="104" y="100.8">BD501</text>
<text x="104" y="107.7">0.01OHM</text>
<text x="178.8" y="103.1">C514</text>
<text x="119.8" y="108.2">C504</text>
<text x="119.8" y="112">C505</text>
<text x="179.5" y="111.3">C515</text>
<text x="121.6" y="115.6">C506</text>
<text x="192.2" y="121.7">DGND_GND</text>
<text x="113.5" y="126.8">DGND_GND</text>
<text x="259.8" y="127.5">L501</text>
<text x="100.2" y="136.1">R506</text>
<text x="153.9" y="135.1" transform="rotate(-90 153.9 135.1)">C508</text>
<text x="203.3" y="137.9">R520</text>
<text x="203.6" y="132.6">R519</text>
<text x="238.7" y="136.4">C523</text>
<text x="294.6" y="135.6" transform="rotate(-90 294.6 135.6)">C528</text>
<text x="304.5" y="135.4" transform="rotate(-90 304.5 135.4)">C532</text>
<text x="100.2" y="138.7">R507</text>
<text x="203.4" y="141.5">R521</text>
<text x="255.7" y="142.3">DGND_GND</text>
<text x="282.9" y="143" transform="rotate(-90 282.9 143)">C526</text>
<text x="203.6" y="146.6">R522</text>
<text x="304.5" y="149.6" transform="rotate(-90 304.5 149.6)">C533</text>
<text x="311.4" y="148.4">DGND_GND</text>
<text x="239" y="150.4">C525</text>
<text x="294.1" y="150.1" transform="rotate(-90 294.1 150.1)">C529</text>
<text x="100.2" y="156.5">R508</text>
<text x="100.2" y="159">R509</text>
<text x="100.2" y="161.5">R510</text>
<text x="260" y="160.8">L502</text>
<text x="100.2" y="166.6">R512</text>
<text x="100.2" y="164.1">R511</text>
<text x="184.6" y="166.6">C519</text>
<text x="184.6" y="164.1">C518</text>
<text x="100.2" y="169.2">R513</text>
<text x="86.7" y="178.1">R505</text>
<text x="184.6" y="176.8">C521</text>
<text x="184.6" y="174.2">C520</text>
<text x="211.3" y="175.1">DGND_GND</text>
<text x="76.3" y="183.4">R501</text>
<text x="147.8" y="181.2">DGND_GND</text>
<text x="259.8" y="188.5">L503</text>
<text x="107.9" y="197.1" transform="rotate(-90 107.9 197.1)">C502</text>
<text x="117.3" y="196.1" transform="rotate(-90 117.3 196.1)">C503</text>
<text x="203.8" y="194.6">R515</text>
<text x="295.4" y="196.6" transform="rotate(-90 295.4 196.6)">C530</text>
<text x="305" y="196.6" transform="rotate(-90 305 196.6)">C534</text>
<text x="98.2" y="198.4" transform="rotate(-90 98.2 198.4)">C501</text>
<text x="203.8" y="199.4">R516</text>
<text x="203.8" y="203.2">R517</text>
<text x="238.5" y="198.6">C522</text>
<text x="278.3" y="202.7" transform="rotate(-90 278.3 202.7)">C527</text>
<text x="203.8" y="207.8">R518</text>
<text x="251.9" y="206.2">DGND_GND</text>
<text x="313.4" y="208.8">DGND_GND</text>
<text x="121.1" y="211.8" transform="rotate(-90 121.1 211.8)">R514</text>
<text x="238.2" y="211.3">C524</text>
<text x="295.1" y="210.1" transform="rotate(-90 295.1 210.1)">C531</text>
<text x="305.3" y="210.3" transform="rotate(-90 305.3 210.3)">C535</text>
<text x="149.6" y="216.7" transform="rotate(-90 149.6 216.7)">C509</text>
<text x="260.3" y="221.7">L504</text>
<text x="108.4" y="224.3" transform="rotate(-90 108.4 224.3)">0.01OHM</text>
<text x="111.2" y="222.4" transform="rotate(-90 111.2 222.4)">BD502</text>
<text x="184.1" y="227.8">C516</text>
<text x="140.2" y="230.1" transform="rotate(-90 140.2 230.1)">C507</text>
<text x="172.2" y="228.1">C512</text>
<text x="110.9" y="238.6">DGND_GND</text>
<text x="177.7" y="234.7">C510</text>
<text x="138.9" y="248.7">DGND_GND</text>
<text x="180" y="247.9">C511</text>
<text x="189.7" y="255.8">DGND_GND</text>
</g>
<g font-size="2.1">
<text x="159.1" y="81.2">PVDD+19V_PW</text>
<text x="92" y="92.9">D3.3V_PW</text>
<text x="110.8" y="93.2">AMP2_3.3V_PW</text>
<text x="62" y="175.2">AMP2_3.3V_PW</text>
<text x="130.6" y="209.2">AMP2_3.3V_PW</text>
<text x="147.2" y="232.2">PVDD+19V_PW</text>
</g>
<g font-size="2">
<text x="135.5" y="115.3">1UF</text>
<text x="140.6" y="115.3">25V</text>
<text x="121.6" y="190.5" transform="rotate(-90 121.6 190.5)">25V</text>
<text x="122.4" y="197.1" transform="rotate(-90 122.4 197.1)">1UF</text>
</g>
<g font-size="1.4">
<text x="138.4" y="153.7" transform="rotate(-90 138.4 153.7)">MCLK</text>
<text x="140.9" y="155.2" transform="rotate(-90 140.9 155.2)">RESETB</text>
<text x="143.5" y="154.4" transform="rotate(-90 143.5 154.4)">TMODE</text>
<text x="146" y="153.7" transform="rotate(-90 146 153.7)">CVDD</text>
<text x="148.5" y="154.4" transform="rotate(-90 148.5 154.4)">VDD33</text>
<text x="151.1" y="154.4" transform="rotate(-90 151.1 154.4)">BST1A</text>
<text x="153.6" y="152.2" transform="rotate(-90 153.6 152.2)">NC</text>
<text x="156.2" y="155.2" transform="rotate(-90 156.2 155.2)">PGND1A</text>
<text x="158.7" y="154.4" transform="rotate(-90 158.7 154.4)">OUT1A</text>
<text x="161.2" y="154.4" transform="rotate(-90 161.2 154.4)">OUT1A</text>
<text x="163.8" y="153.7" transform="rotate(-90 163.8 153.7)">VSP1</text>
<text x="166.3" y="153.7" transform="rotate(-90 166.3 153.7)">VSP1</text>
<text x="131" y="160">LRCK</text>
<text x="131" y="157.5">BCK</text>
<text x="167.8" y="157.5">OUT1B</text>
<text x="167.8" y="160">OUT1B</text>
<text x="131" y="167.6">SCL</text>
<text x="131" y="165.1">SDA</text>
<text x="131" y="162.6">SDI</text>
<text x="167.1" y="162.6">PGND1B</text>
<text x="167.8" y="165.1">BST1B</text>
<text x="168.6" y="167.6">VDR1</text>
<text x="131" y="170.2">EXT_MUTEB</text>
<text x="131" y="172.7">ADDR0/SDO</text>
<text x="168.6" y="170.2">AGND</text>
<text x="168.6" y="172.7">AGND</text>
<text x="131" y="177.8">VSS_PLL</text>
<text x="131" y="175.3">VDD33_PLL</text>
<text x="167.8" y="177.8">BST2A</text>
<text x="168.6" y="175.3">VDR2</text>
<text x="131" y="185.4">HP_MUTE</text>
<text x="131" y="182.9">ADDR1</text>
<text x="131" y="180.3">PLLVDD</text>
<text x="167.1" y="180.3">PGND2A</text>
<text x="167.8" y="185.4">OUT2A</text>
<text x="167.8" y="182.9">OUT2A</text>
<text x="138.4" y="191.3" transform="rotate(-90 138.4 191.3)">HPR_N</text>
<text x="140.9" y="191.3" transform="rotate(-90 140.9 191.3)">HPR_P</text>
<text x="143.5" y="191.3" transform="rotate(-90 143.5 191.3)">VDD33</text>
<text x="146" y="191.3" transform="rotate(-90 146 191.3)">HPL_N</text>
<text x="148.5" y="191.3" transform="rotate(-90 148.5 191.3)">HPL_P</text>
<text x="151.1" y="191.3" transform="rotate(-90 151.1 191.3)">BST2B</text>
<text x="153.6" y="191.3" transform="rotate(-90 153.6 191.3)">NC</text>
<text x="156.2" y="191.3" transform="rotate(-90 156.2 191.3)">PGND2B</text>
<text x="158.7" y="191.3" transform="rotate(-90 158.7 191.3)">OUT2B</text>
<text x="161.2" y="191.3" transform="rotate(-90 161.2 191.3)">OUT2B</text>
<text x="163.8" y="191.3" transform="rotate(-90 163.8 191.3)">VSP2</text>
<text x="166.3" y="191.3" transform="rotate(-90 166.3 191.3)">VSP2</text>
</g>
<g font-size=".3">
<text x="298.4" y="11.4">EDITED BY MINGOO</text>
<text x="417.8" y="11.4">EDITED BY MINGOO</text>
<text x="298.4" y="321.3">EDITED BY MINGOO</text>
</g>
</svg>
